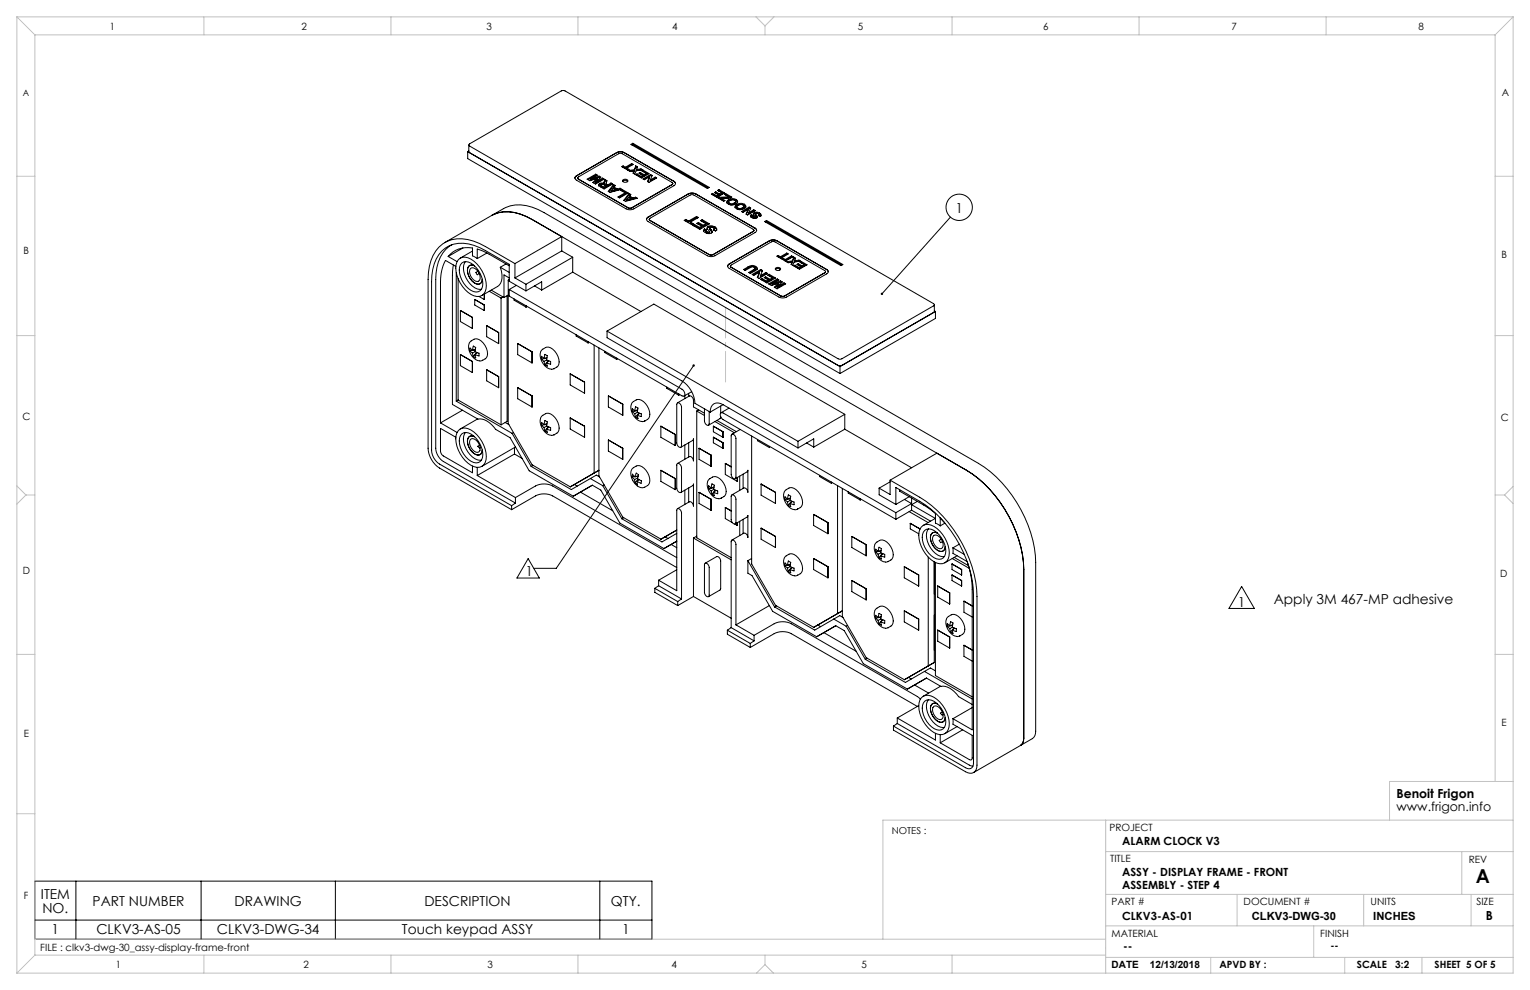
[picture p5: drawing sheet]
<svg xmlns="http://www.w3.org/2000/svg" width="432mm" height="279mm" viewBox="0 0 432 279" stroke-linecap="round" stroke-linejoin="round" font-family="sans-serif">
<g fill="none" stroke="#000" stroke-width=".28">
<path d="M132 42.8l105.1 60.7M132 42.8v2l105.1 60.6M132.3 40.9v1.9l.2 .3 104 60h1.1M132.3 42.6l-.3 .2M132.4 40.7l26-15 1-.1 104.1 60.1a.33 .33 0 0 1 .2 .3 .33 .33 0 0 1-.2 .3l-25.9 15h-1l-104.1-60.1-.2-.3zM162.3 50.2h.1M162.7 49.6a.66 .66 0 0 0-.4 .6 .66 .66 0 0 0 .4 .7l14 8a2.38 2.38 0 0 0 2.2 0l11.3-6.5a.66 .66 0 0 0 .4-.6 .66 .66 0 0 0-.4-.6M162.7 49.6l11.3-6.5a2.38 2.38 0 0 1 2.2 0l14 8.1M162.7 49.6l-.4 .6M163 50.2l.2 .4M163 50.2h.1M163.2 50l11.4-6.6 .5-.1 .5 .1 14.1 8.1a.33 .33 0 0 1 .2 .3 .33 .33 0 0 1-.2 .3l-11.4 6.5-.7 .2-14.4-8.2-.2-.4z"/>
<path d="M168.1 49.2l.5 .2-1.9 1.1M168.1 49.2l-2.4 1.4 .8 .4 2-.7M168.1 49.5l.2 .1M168.1 49.5l-2.1 1.2M168.1 49.2v.3M168.5 50.3v.3l-1 1M169.1 49.7l.5 .3-1.5 1.4M169.1 50l.3 .2M169.1 49.7l-2.4 .8M169.1 50l-2.4 .9v-.4M169.1 49.7v.3M169.2 52.1l-.3 .4"/>
<path d="M169.2 51.8v.3M169.6 52.2l.1 .5M169.7 52.7l.3 .2M169.7 52.4l.3 .2M169.7 52.4l-.1-.3 .5-.1 .9 .5M169.7 52.4v.3M170 52.9l.4 .2M170 52.6l.4 .2M170 52.6v.3M170.1 50.3l.4 .2-2.4 1.4-.8-.4 1.2-1.2M170.1 50.6l.1 .1M170.1 50.3l-2 1.1"/>
<path d="M170.1 50.3v.3M170.1 50.6l-2 1.1v-.3M170.4 52.8v.3M170.5 51.8l-.6-.2-.7 .2M170.5 51.8v.3l-.6-.1-.7 .1M170.6 51.1l-.1 .7M170.6 51.4l-.1 .3M170.6 51.1v.3M170.8 50.7l.5 .3-.3 .9 .3 .3M170.8 51l.4 .3M170.8 50.7l-.2 .4M170.8 51l-.2 .4"/>
<path d="M170.8 50.7v.3M171 52.5v.3l-.6 .3M171 52.5l-.6 .3M171 51.8v.4l.3 .3M171.3 52.2v.3M171.3 52.2l.1 .1M171.3 52.5l.1 .1M171.4 52.3v.3M172.4 51.7l.5 .2-2.4 1.4a2.26 2.26 0 0 1-1.6-1.1l.3-.4M172.4 52l.2 .1M172.4 51.7l-1 .6M172.4 52l-1 .6"/>
<path d="M172.4 51.7v.3M173.2 52.1l.5 .3-.4 .4M173.2 52.1l-1.5 1.9 .4 .3 3.4-.9-.5-.3M173.2 52.4l.3 .2M173.2 52.4l-1.4 1.7M173.2 52.1v.3M173.3 52.8l.9 .5M173.3 52.8v.3l.9 .5M173.7 53.5l-1.2 .3M173.7 53.5l-.7-.4-.5 .7M173.7 53.5v.3l-1.2 .3v-.3M174.2 53.3v.3"/>
<path d="M175 53.4l.1 .1M175 53.1l-.8 .2M175 53.4l-.8 .2M175 53.1v.3M175.6 53.5l1.7 1-2.4 1.4-.5-.3 2-1.2M175.6 53.8l1.4 .8M175.6 53.5l-.4 .2 1.2 .7M175.6 53.8l-.2 .1M175.6 53.5v.3M175.7 51.2a1.04 1.04 0 0 1 1.5 0M175.7 50.8a.78 .78 0 0 1 .9-.3 .78 .78 0 0 1 .6 .7 .78 .78 0 0 1-.9 .3 .78 .78 0 0 1-.6-.7zM175.8 47.1l.7 .4"/>
<path d="M175.8 46.8l.7 .4M175.8 46.8l-.3 .2 1.7 1 .3-.2-.6-.4M175.8 47.1v.1M175.8 46.8v.3M176.4 54.4v.3l-1.7 1M176.5 47.2v.3M176.9 47.4v.4l.4 .2M177.5 54.6l.5 .3-.3 .4M177.5 54.6l-1.5 1.9 .5 .3 3.4-.9-.5-.2M177.5 54.9l.4 .2M177.5 54.9l-1.3 1.7M177.5 54.6v.3"/>
<path d="M177.7 55.3l.9 .6M177.7 55.3v.3l.9 .6M178.1 56l-1.2 .3M178.1 56l-.7-.4-.5 .7M178.1 56v.3l-1.2 .3v-.3M178.1 40.8l.5-.4 21.6 12.5-.6 .3zM178.3 46.2l.4 .2-1.8 1M178.3 46.5l.1 .1M178.3 46.2l-1.8 1M178.3 46.5l-1.8 1M178.3 46.2v.3M178.6 40.8l21.3 12.2"/>
<path d="M178.6 40.8l-.3 .1M178.6 40.4v.4M178.6 55.9v.3M178.9 48.3l-.1 .6M179 47.9l-1.6 .2 .4 .3 1.1-.1M179 48.2l-1.2 .2M179 47.9v.3M179.4 56h.1M179.4 55.7l-.8 .2M179.4 56l-.8 .2M179.4 55.7v.3M179.4 46.8l.5 .3-.3 .7"/>
<path d="M179.4 47.1l.4 .3M179.4 46.8l-.4 1.1M179.4 47.1l-.4 1.1M179.4 46.8v.3M179.6 47.8v.3l1.3-.1M179.8 49.4l1.2 .7M179.8 49.1l1.2 .7M179.8 49.4l-.1 .1M179.8 49.1v.3M180.7 48.7l1.1 .6M180.7 48.7l-.4 .2 1.1 .6M180.7 49h-.1"/>
<path d="M180.7 49l1.1 .6M180.7 48.7v.3M180.9 47.7l.5 .3-1.9 .2-.3 1-.5-.3 .2-.6M180.9 47.7l-1.3 .1M180.9 48h.1M180.9 47.7v.3M181 49.8v.3M181.4 49.5l-.4 .3M181.4 49.5v.3l-.4 .3M181.5 48l1.7 1-2.2 1.2-1.6-.9 .4-.2M181.5 48l-.3 .3 1.2 .7M181.5 48.4l1.4 .7"/>
<path d="M181.5 48.4h.1M181.5 48v.4M181.8 49.3v.3M182.4 49l-.6 .3M182.4 49v.3l-.6 .3M183.3 49.9l-.6 1.3 .5 .3 2.1-1.3-.4-.2M183.3 49.9l-.5 1.4M183.6 49.2l.5 .3-.6 1.3M183.6 49.6l.4 .2M183.6 49.2l-2.1 1.3 .4 .2 1.4-.8M183.6 49.6l-1.9 1M183.6 49.2v.4"/>
<path d="M184.9 50.3l-1.4 .8v-.3M184.9 50.3l.2 .1M184.9 50l-1.4 .8M184.9 50v.3M189.9 51.8l-.2 .3M189.9 51.8h.1M190.2 51.2l.4 .6M190.6 51.8h.1M201.1 54.6l1.2 .7M201.1 54.9l1.2 .7M201.1 54.9h-.1M201.1 54.6v.3"/>
<path d="M202 54.1l1.1 .7M202 54.1l-.3 .3 1.1 .6M202 54.5h-.1M202 54.5l1.1 .6M202 54.1v.4M202.3 55.3v.3M202.8 55l-.5 .3M202.8 55v.3l-.5 .3M202.9 53.5l-.4 .2 1.2 .7M202.9 53.5l1.6 1-2.1 1.2-1.6-.9 .3-.2M202.9 53.8l1.3 .8M202.9 53.8l-.1 .1"/>
<path d="M202.9 53.5v.3M203 55.7l-.3 .2 1.5 .9 .4-.2-1.1-.6v.3l.8 .4M203 56h-.1M203 55.7v.3M203.1 54.8v.3M203.7 54.4l-.6 .4M203.7 54.4v.3l-.6 .4M204.8 54.9l-.1 .1M204.8 54.6l-.4 .2 1.3 .7M204.8 54.6l1.7 1-.4 .3-3.1 .1M204.8 54.9l1.5 .9M204.8 54.6v.3"/>
<path d="M205.6 56.7l-.5 .6M205.6 56.3v.4M205.6 57l.3 .7M205.7 55.5v.4M205.7 55.5l-2.7 .2M205.9 57.4v.3M207.3 57.6l-.6 .2-.8-.1M207.3 57.3l.3-.4a1.06 1.06 0 0 0-1-.5 1.06 1.06 0 0 0-.9 .8l.2 .2M207.3 57.3l-.6 .2-.8-.1M207.3 57.3v.3M207.6 57.2l-.3 .4M207.6 56.8v.4"/>
<path d="M207.7 56.3a2.12 2.12 0 0 0-2.1 0M207.7 56.3l.4 .3a.99 .99 0 0 1-1.1 1.2h-.9a.88 .88 0 0 1-.8-1.2l.3-.3M207.7 56.6a2.12 2.12 0 0 0-2.1 .1M207.7 56.6l.5 .6M207.7 56.3v.3M207.9 58l-.5 .6M207.9 57.7v.3M208 58.3v.4M208 58.7l.2 .3M208.2 58.7v.3M209.6 58.9l-.6 .3-.8-.2M209.6 58.6l.4-.4a1.06 1.06 0 0 0-1.1-.5 1.06 1.06 0 0 0-.9 .8l.2 .2"/>
<path d="M209.6 58.6l-.6 .2-.8-.1M209.6 58.6v.3M210 58.5l-.4 .4M210 58.1v.4M210.1 57.6a2.12 2.12 0 0 0-2.2 .1M210.1 57.6l.3 .4a.99 .99 0 0 1-1 1.1h-1a.89 .89 0 0 1-.8-1.2l.3-.2M210.1 58a2.12 2.12 0 0 0-2.2 0M210.1 58l.4 .5M210.1 57.6v.4M211.1 59.1l-.4 1.4M211.1 59.1l-.6 1.3 .5 .3 2.1-1.3-.4-.2M211.4 58.5l-2.1 1.2 .4 .2 1.4-.8"/>
<path d="M211.4 58.5l.5 .2-.6 1.3M211.4 58.8l-1.9 1.1M211.4 58.8l.4 .2M211.4 58.5v.3M212.7 59.2l-1.4 .8M212.7 59.5l.2 .1M212.7 59.5l-1.4 .8v-.3M212.7 59.2v.3M126.5 72.4a7 7 0 0 1 6.8-2.4v2.2l1.4 .8M126.5 72.4l2.5 1.4M127.5 69.1a10.5 10.5 0 0 0-4.5 9.8v47.6a4.8 4.8 0 0 0 2.1 3.7l20.4 11.8M128 74.8l-.3 2.9v36.4l7.2 4.2a5.5 5.5 0 0 1 5 2.9l4.1 2.3 5.4 9.4 12.4 7.1 5.4-3.1 2.4 1.4 5.3 9.3 12.5 7.2 3.6-2.1"/>
<path d="M128.6 75.2l-2.9-1.7a12.6 12.6 0 0 0-1.4 6.2v39.7M128.8 77v36.2M129.3 78.7v34.2M129.4 73.3a3.1 3.1 0 0 1 4.4 .4 9.2 9.2 0 0 1 3.4 7.8 2.52 2.52 0 0 1-1.7 2.1 2.52 2.52 0 0 1-2.6-.5 9.2 9.2 0 0 1-4.2-8.4zM130.3 74.2a3.1 3.1 0 0 1 4.1 1.3 6.2 6.2 0 0 1 1.5 6 2.31 2.31 0 0 1-3.7-.1 6.4 6.4 0 0 1-2.3-6.7zM130.7 70l-4.2 2.4M131.4 73.8a5.3 5.3 0 0 0 1.2 6.3 3.8 3.8 0 0 0 3.3 1.5M132.2 75.2a3.9 3.9 0 0 0 2.7 5 1.23 1.23 0 0 0 1.2-1.4 1.3 1.3 0 0 1-.7 1.4 1.3 1.3 0 0 1-1.5-.4 4.1 4.1 0 0 1-1.7-4.5 1.27 1.27 0 0 1 1.7-.3 1.32 1.32 0 0 0-1.7 .2zM132.8 75.8a1.93 1.93 0 0 1 2.5 1.6 1.35 1.35 0 0 1-.6 2.1 2.75 2.75 0 0 1-1.9-3.7zM133.3 70.9l-3.4 1.9M134.7 73v-2.7l2.9 1.2 6.1 3.5M134.9 76.6l-.6 .3 .2 .3 .2 .3 .6-.3"/>
<path d="M137.4 71.4l-2.7 1.6M138.8 60.8a10.2 10.2 0 0 1 9.7 .3l124.3 71.6M138.8 60.8a12.9 12.9 0 0 1 8.2-3 15.3 15.3 0 0 1 6.5 2.2l122.6 70.8a35.7 35.7 0 0 1 16.2 28v47.6a2.29 2.29 0 0 1-1 2.1l-16.5 9.5M138.8 60.8l-13.2 7.6M141.2 75.4a4.6 4.6 0 0 1-.8 5.4l-4.4 2.6M141.2 75.4l2.5 1.5M142.8 74.5l-1.6 .9M143.4 79.1v40.4l6.8 11.7 10.7 6.2M143.4 79.1l.3 .1M143.7 78.9l-.3 .2M143.7 78.4l-1.5-.8v6.4M145.3 74.4l-8.3-4.8a12.2 12.2 0 0 0-10.8-1.5 10 10 0 0 0-5.3 8.9l-.1 49.5a7.1 7.1 0 0 0 3.2 5.6l20.4 11.7"/>
<path d="M145.3 78.4l3.1 1.8M145.3 74.4v4M158.5 70.8v-4l-13.2 7.6M158.5 70.8l-13.2 7.6M158.5 70.8l3.1 1.8M161.6 76.8l19.3 11.1M161.6 76.8l-8.7 5.1M161.6 72.6l-13.2 7.6M161.6 72.6v4.2M182.5 61.9h.1M182.9 61.3a.66 .66 0 0 0-.4 .6 .66 .66 0 0 0 .4 .6l16.7 9.7a2.38 2.38 0 0 0 2.2 0l11.3-6.6a.66 .66 0 0 0 .4-.6 .66 .66 0 0 0-.4-.6M182.9 61.3l11.3-6.6a2.38 2.38 0 0 1 2.2 0l16.7 9.7"/>
<path d="M182.9 61.3l-.4 .6M183.2 61.9l.3 .3M183.2 61.9h.1M183.5 62.2l17 9.8 .7-.1 11.3-6.6M183.5 62.2a.33 .33 0 0 1-.3-.3 .33 .33 0 0 1 .3-.3l11.3-6.5 .7-.2 17 9.8a.33 .33 0 0 1 .3 .3 .33 .33 0 0 1-.3 .3M193.5 61.9l.8 .5M193.5 61.9l-.4 .3 2.1 1.2 .5-.3-.8-.4M193.5 62.2l.8 .5M193.5 62.2l-.1 .1M193.5 61.9v.3M194.3 62.4v.3M194.9 62.7v.3l.5 .3"/>
<path d="M196 63.3l1.4 .9M196 63.6l-.2 .1M196 63.6l1.4 .9M196 63.3v.3M196.6 61.1l-2.3 1.3M196.6 61.1l.5 .3-2.2 1.3M196.6 61.4l.2 .1M196.6 61.4l-2.3 1.3M196.6 61.1v.3M197.1 62.8l1.4 .8M197.1 62.8l-.4 .2 1.3 .8M197.1 63.1l-.2 .1"/>
<path d="M197.1 63.1l1.4 .8M197.1 62.8v.3M197.4 64.2v.3M198 63.8l-.6 .4M198 63.8v.3l-.6 .4M198.2 62l2 1.2-2.7 1.5-2-1.1 .5-.3M198.2 62l-.5 .3 1.5 .8M198.2 62.3l-.2 .1M198.2 62.3l1.7 1M198.2 62v.3M198.5 63.6v.3M198.8 64.6l.6 .3-.1 .3 .2 .2"/>
<path d="M198.8 64.6l-.2 .2a1.35 1.35 0 0 0 1 1.1 1.35 1.35 0 0 0 1.4-.6l-.3-.5M198.8 64.9l-.3 .5M198.8 64.6v.3M198.8 64.9l.4 .2M199.2 65.1v.4M199.2 63.1v.4l-.7 .4M199.2 63.1l-.7 .5M199.3 65.4l.2 .3M199.5 65.4l.4 .1M199.5 65.7l.4 .2M199.5 65.4v.3M199.9 63.9a1.89 1.89 0 0 1 1.9 .1"/>
<path d="M199.9 63.9l-.4 .5 .8 1-.1 .1M199.9 64.2l-.4 .5M199.9 64.2a1.89 1.89 0 0 1 1.9 .1M199.9 63.9v.3M199.9 65.5v.4M200.2 65.5h-.3M200.2 65.8l-.3 .1M200.2 65.5v.3M200.3 65.4l-.1 .4M200.3 64.3l.1 .5M200.4 64.5l.3 .3M200.4 64.8l.3 .3"/>
<path d="M200.4 64.5v.3M200.7 65.1l.3 .5M200.7 64.8v.3M201.6 64.6v.4M201.8 64l.5 .7-.4 .5-.5-.3 .1-.1a.74 .74 0 0 0-.5-.6 .74 .74 0 0 0-.7 .2l.1 .1M201.8 64.3l.5 .7M201.8 64v.3M205.4 75.1h.1M205.8 74.5l11.3-6.5a2.38 2.38 0 0 1 2.2 0l14 8.1M205.8 74.5a.66 .66 0 0 0-.4 .6 .66 .66 0 0 0 .4 .6l14 8.1a2.38 2.38 0 0 0 2.2 0l11.3-6.5a.66 .66 0 0 0 .4-.6 .66 .66 0 0 0-.4-.6M205.8 74.5l-.4 .6M206.1 75.1l.3 .3"/>
<path d="M206.1 75.1h.1M206.4 75.4l14.4 8.2 .6-.1 11.4-6.5M206.4 75.4a.33 .33 0 0 1-.3-.3 .33 .33 0 0 1 .3-.3l11.3-6.5 .7-.1 14.4 8.2a.33 .33 0 0 1 .2 .3 .33 .33 0 0 1-.2 .3M211.1 75.3l-1.2 .8 .4 .2 1.4-.7a.75 .75 0 0 1 .8-.3 .75 .75 0 0 1 .5 .6M211.1 75.3v.3M211.1 75.6l-1 .6M212 60.6l.5 .2-.1 .3 .2 .1M212 60.6l-.2 .2a1.08 1.08 0 0 0 .9 .8 1.08 1.08 0 0 0 1.1-.4M212 60.9l-.2 .4M212 60.9l.4 .2M212 60.6v.3M212.4 61l.2 .5v-.3"/>
<path d="M212.6 61.2l.3 .1M212.6 76.5l-1 .6M212.6 76.1v.4M212.8 65l-.3 .3M212.9 60l.9-.1 .6 .2M212.9 60l-.3 .5 .5 .8M212.9 60.3l-.3 .4M212.9 60.3l.9-.1 .6 .2M212.9 60v.3M212.9 61.3v.3M213 75.9l-.4 .2M213 76.2l-.4 .3"/>
<path d="M213 75.9v.3M213.1 64.4l.4 .6M213.1 76l-.1 .2M213.1 75.7v.4M213.1 61.3h-.2M213.2 61.2l-.1 .4v-.3M213.2 60.4l.1 .4M213.3 75.2l.5 .4-.2 .4-1.8 1.2-.5-.3 1.3-.8M213.3 75.2a1.8 1.8 0 0 0-2.2 .1M213.3 75.5a1.8 1.8 0 0 0-2.2 .1M213.3 75.5l.4 .4M213.3 75.2v.3"/>
<path d="M213.3 60.5l.2 .3M213.3 60.8l.2 .3M213.3 60.5v.3M213.5 60.8l.3 .4M213.5 61.1l.2 .3M213.5 60.8v.3M213.8 61.2v.1M214.2 60.6v.3M214.3 76.8l-.6 1.5 .5 .3 2.4-1.4-.4-.3M214.3 76.8l-.5 1.6M214.4 60.1l.3 .3v.5l-.2 .2-.4-.3a.51 .51 0 0 0-.2-.6 .51 .51 0 0 0-.7 .1l.1 .2M214.4 60.4l.4 .5"/>
<path d="M214.4 60.1v.3M214.7 76.1l.5 .2-.6 1.5M214.7 76.1l-2.4 1.4 .5 .2 1.5-.9M214.7 76.4l.4 .2M214.7 76.4l-2.1 1.2M214.7 76.1v.3M215.1 78.6l1.3 .8M215.1 78.9l-.2 .1M215.1 78.9l1.3 .8M215.1 78.6v.3M215.8 62.5l.5-.3 21.6 12.5-.6 .3zM216.1 78.1l1.2 .7"/>
<path d="M216.1 78.1l-.4 .2 1.2 .8M216.1 78.4l-.2 .1M216.1 78.4l1.2 .7M216.1 78.1v.3M216.2 76.9l-1.6 .9M216.2 77.2l.2 .1M216.2 77.2l-1.6 .9v-.3M216.2 76.9v.3M216.3 62.5l-.2 .2M216.3 62.5l21.3 12.3M216.3 62.2v.3M216.4 79.4v.3"/>
<path d="M216.9 79.1l-.5 .3M216.9 79.1v.3l-.5 .3M217 77.4l1.9 1.1-2.4 1.4-1.9-1.1 .5-.2M217 77.4l-.4 .2 1.4 .8M217 77.7l1.6 .9M217 77.7l-.1 .1M217 77.4v.3M217.3 78.8v.3M218 78.4l-.7 .4M218 78.4v.3l-.7 .4M218.8 76.1a1.04 1.04 0 0 1 1.5 0M218.9 75.7a.78 .78 0 0 1 .8-.3 .78 .78 0 0 1 .6 .7 .78 .78 0 0 1-.9 .3 .78 .78 0 0 1-.5-.7z"/>
<path d="M219.3 78.7l.5 .3-1.9 1.1M219.3 78.7l-2.4 1.4 .8 .5 2.1-.7M219.3 79l-2.1 1.3M219.3 79l.2 .2M219.3 78.7v.3M219.6 72.1l.7 .4M219.6 72.1l-.3 .2 1.6 1 .4-.2-.6-.4M219.6 72.4l.7 .4M219.6 72.4l-.1 .1M219.6 72.1v.3M219.8 79.9v.3l-1.1 1M220.3 72.5v.3"/>
<path d="M220.3 79.3l.5 .3-1.5 1.3M220.3 79.3l-2.4 .8M220.3 79.6l.3 .2M220.3 79.6l-2.4 .8v-.3M220.3 79.3v.3M220.7 72.7v.3l.3 .2M221.2 73.5l2.2-1.3 .4 .3-2.1 1.2zM221.3 79.8l-2 1.1M221.3 79.8l.4 .3-2.4 1.4-.8-.4 1.3-1.2M221.3 79.8v.4M222 71.4l-1.7 1.1M222 71.4l.5 .3-1.8 1"/>
<path d="M222 71.7l.2 .1M222 71.7l-1.7 1.1M222 71.4v.3M223.4 72.5l.1 .1M223.4 72.5l-1.9 1.1M223.4 72.2v.3M223.6 73.7l-1.6 .2 .4 .2M223.6 74l-1.2 .1M223.6 73.7v.3M224 72.6l.5 .3-.3 .7M224 72.6l-.4 1.1M224 72.9l.4 .2"/>
<path d="M224 72.9l-.4 1.1M224 72.6v.3M224.2 73.6v.3M224.4 74.8l1.2 .7M224.4 75.2h-.1M224.4 75.2l1.2 .6M224.4 74.8v.4M225.3 74.4l1.1 .7M225.3 74.4l-.4 .2 1.1 .7M225.3 74.7l-.1 .1M225.3 74.7l1.1 .7M225.3 74.4v.3"/>
<path d="M225.5 73.4l.5 .3-1.9 .2-.4 1-.4-.3 .2-.6-.1 .7M225.5 73.4l-1.3 .2M225.5 73.4v.4M225.6 75.5v.3M226 75.3l-.4 .2M226 75.3v.3l-.4 .2M226.1 73.8l1.7 .9-2.2 1.3-1.6-.9 .4-.3M226.1 73.8l-.3 .2 1.2 .7M226.1 74.1l-.1 .1M226.1 74.1l1.4 .8M226.1 73.8v.3M226.4 75.1v.3"/>
<path d="M227 74.7l-.6 .4M227 74.7v.3l-.6 .4M233 76.7l-.2 .3M233 76.7h.1M233.3 76.1l.4 .6M233.7 76.7h.1M268.2 61.3l-19.3 21.6M129.9 87.6l3.4 2M129.9 87.6v3.2l3.4 1.9M130 87.6h-.1M132.4 97a4 4 0 0 0 3 4.8M132.4 96.9a2.25 2.25 0 0 1 4-.1 3.8 3.8 0 0 1 .9 4.2l-1.2 .8-.7 .1"/>
<path d="M132.6 99l.8 .7M133.3 89.6v3.1M133.4 98.8l.2-1.1 .2 .1a.51 .51 0 0 1 .3 .9v.5M133.4 98.8l-.8-.6v.8M133.4 99.7l.2 .9M134 84.5l2.7 1.6M134 84.5v1.6l2.7 1.5M134 84.5h.1M134.1 99.2l.5 .3a.55 .55 0 0 1 .6 .3 .55 .55 0 0 1-.2 .6l-.9-.3M134.1 99.2l-.7 .5M134.1 98.8l-1.5 .2M134.2 98.6l-.8 .2"/>
<path d="M134.5 99.4l-.9 1.2M134.7 99.5l-.6 .6M135.2 83.7l1.5 .8M136.7 83v1.5M136.7 86.1v1.5M136.7 84.5h.1M136.7 86.1h.1M136.7 87.6h.1M137.3 91.9l3.4 1.9M137.3 91.9v3.1l3.4 2M137.4 91.9h-.1M138.1 82.2l3.3 1.9"/>
<path d="M138.6 81.9l3.6 2.1M140.7 93.8v3.2M141.4 84.1v35.8M142 83.8l-.6 .3M143.1 83.5v35.4l-1.7 1M143.4 83.3l-1.2 .7M143.7 81.7l48.8 28.2 .6 .6a.83 .83 0 0 1-.3 1.3l-49.1-28.2zM145.1 84.4v.3l3.4 2M145.7 80.5l-2 1.2M146.1 97l4.1 2.3M146.1 97v3.1l4 2.3M146.1 97h.1"/>
<path d="M148.4 82.1l-4.7-2.7v-4.8l-6.7-3.9a11.4 11.4 0 0 0-10.2-1.4 9.4 9.4 0 0 0-4.9 8.4l-.1 49.4a5 5 0 0 0 2.2 3.9l20.4 11.7M148.4 80.2v1.9M148.5 86.3v.4M150.2 99.3l-.1 3.1M150.2 99.3h-.1M150.9 80.7l2 1.2M152.6 99.4a4 4 0 0 0 3 4.8M152.6 99.2a2.25 2.25 0 0 1 4-.1 3.8 3.8 0 0 1 .9 4.2l-1.2 .8-.7 .1M152.9 81.9v-2.4l-4.5 2.6M162.6 94.5v.3l3.4 2M166 96.4v.4M167.7 97.4v36.1l1.3-.8-8.1 4.7"/>
<path d="M169 98.2v36.1l6.8 11.7 10.7 6.2M170.7 99.1v.4l3.4 1.9M171.3 93.4v1.9l21.2 12.2a8 8 0 0 1 3.6 6.3l4.3 2.5M171.3 93.4l53.9 31.2M171.3 93.4l13.2-7.6 53.9 31.1M221.3 80.2l.2 .1M221.3 80.2l-2 1.1v-.4M263.7 86v1.9l-.2 .3M263.7 87.7l.3 .2M264 87.9v2l-26.9 15.5M264 87.9l-26.9 15.6M124.3 119.4l4.7 2.7"/>
<path d="M128.8 113.2l15.7 9.1M129.3 112.9l12.1 7M129.3 112.9l-.5 .3M129.9 100.1l3.4 1.9M129.9 100.1v3.1l3.4 1.9M130.5 115.8l-6.2 3.6M133.3 102v3.1M133.3 102h.1M134.1 100.1l.2 .9-.7-.4M134.8 118.2l-4.9 2.9M137.3 104.4v3.1l3.4 1.9M137.3 104.4l3.4 1.9"/>
<path d="M137.4 104.3l3.3 2M137.4 104.3l-.1 .1M140.7 106.3v3.1M140.7 106.3h.1M142.6 119.2l1 .6M146.1 109.4v3.1l4 2.4M146.1 109.4l4.1 2.3M146.1 109.4h.1M150.2 111.7l-.1 3.2M150.2 102.4h-.1M150.2 111.7h-.1M150.2 114.8l-.1 .1"/>
<path d="M152.6 118a4 4 0 0 0 3 4.8M152.6 117.9a2.25 2.25 0 0 1 4-.1 3.8 3.8 0 0 1 .9 4.2l-1.1 .7M152.9 120l.7 .7M152.9 101.3l.7 .7M153.6 119.8l.2-1.1 .2 .1a.51 .51 0 0 1 .3 .9v.5M153.6 119.8l-.7-.6v.8M153.6 101.2l.2-1.2 .2 .1a.51 .51 0 0 1 .3 .9v.6M153.6 101.2l-.7-.7v.8M153.6 102l.2 .9M154.3 102.4l.2 .9-.7-.4M154.3 101.6l.5 .2a.55 .55 0 0 1 .6 .3 .55 .55 0 0 1-.1 .7l-1-.4M154.3 101.6l-.7 .4"/>
<path d="M154.3 119.8l-1.4 .2M154.3 101.1l-1.4 .2M154.4 119.6l-.8 .2M154.4 100.9l-.8 .3M154.7 101.8l-.9 1.1M154.9 101.9l-.6 .5M160.9 105.5l4.1 2.3M160.9 105.5v3.1l4.1 2.4M160.9 118v3.1l4.1 2.3M160.9 118l4.1 2.3M160.9 118h.1M165 111h.1"/>
<path d="M165 107.8v3.2M171.7 111.7l4 2.4M171.7 111.7v3.2l4 2.3M171.7 111.7l4.1 2.4M174.1 101.1v.3M174.1 101.4h.1M175.8 114.1l-.1 3.1M175.8 117.2h-.1M175.8 114.1h-.1M178.2 114.1a4 4 0 0 0 3 4.8M178.2 114a2.25 2.25 0 0 1 4-.1 3.8 3.8 0 0 1 .9 4.2l-1.1 .7M178.4 116.1l.8 .7"/>
<path d="M179.2 115.9l.2-1.1 .2 .1a.51 .51 0 0 1 .3 .9v.6M179.2 115.9l-.8-.6v.8M179.2 116.8l.2 .9M179.9 117.2l.2 .9-.7-.4M179.9 116.4l.5 .2a.55 .55 0 0 1 .6 .3 .55 .55 0 0 1-.2 .6l-.9-.3M179.9 116.4l-.7 .4M179.9 115.9l-1.5 .2M180 115.7l-.8 .2M180.3 116.5l-.9 1.2M180.5 116.6l-.6 .6M182 118.8l-.8 .2M188.2 109.2v.4l3.4 2"/>
<path d="M191.2 113.7l3.4-1.9h.4l.7 .8v2.2l3.1 1.8M191.2 113.7l.7 .3 .4 .9v10.9l-.4 .5-.7-.6-.2-.7v-10.9zM191.6 111.2v.4M191.6 111.5v.1M193.3 111.6v.9M194.4 111v.9M195.2 110.5l-2.1 1.3M195.8 103.2l-38.8 57.2h-6.4M196.6 116l2.2 1.3M196.6 116v35.8l9.8 5.6M197.2 115.7l-.6 .3M198.8 115.4l.1 3.7 .3 .7 .5 .3 .5-.5v-3.4"/>
<path d="M201.8 119l5.5 3.1M202.3 118.6l5.5 3.2M203.4 117.6l-.2 .5-3.2 1.9M203.4 114.6v2M204.1 114.2a2.22 2.22 0 0 0-2.6-.2 2.22 2.22 0 0 0-1.1 2.3M204.1 114.2l21.1 12.2M204.1 114.2l-3.7 2.1M205.7 115.2l-2.2 1.3M237.1 103.5v1.9M238.4 116.9l-13.2 7.7M238.4 116.9v4.2M128.6 123.4l-4.3-2.5v6.4l.3 .8 .5 .6 8.2 4.7v-1.9"/>
<path d="M129.4 121.5a3.1 3.1 0 0 1 4.4 .5 9.2 9.2 0 0 1 3.4 7.8 2.52 2.52 0 0 1-1.7 2 2.52 2.52 0 0 1-2.6-.5 9.2 9.2 0 0 1-4.2-8.4zM130.3 122.5a3.1 3.1 0 0 1 4.1 1.2 6.2 6.2 0 0 1 1.5 6 2.31 2.31 0 0 1-3.7 0 6.4 6.4 0 0 1-2.3-6.7zM131.4 122.1a5.3 5.3 0 0 0 1.2 6.2 3.8 3.8 0 0 0 3.3 1.6M132.3 123.4a3.8 3.8 0 0 0 2.5 5 1.22 1.22 0 0 0 1.3-1.4 1.33 1.33 0 0 1-.8 1.4 1.33 1.33 0 0 1-1.6-.4 4 4 0 0 1-1.5-4.6 1.32 1.32 0 0 1 1.7-.1 1.35 1.35 0 0 0-1.6 .1zM132.7 124.1a1.07 1.07 0 0 1 1.7 .1 2.6 2.6 0 0 1 .8 3.3 1.98 1.98 0 0 1-2.5-1.7l-.2-.6zM134.7 131.9v2.3M134.7 134.2l10.8 6.2M135.3 125.7l-.5 .3 .5 .4 .2-.1M144.5 122.3l5.4 9.3M144.9 122.1l-.4 .2M145.2 128.1l2.1 1.3M145.2 126.3v1.8"/>
<path d="M145.2 128.1l-10.5 6.1M145.5 126.2l-9.5 5.4M149.9 131.6l11.3 6.6 5.4-3.1M150.4 131.3l-.5 .3M153.6 120.7l.2 .9M154.3 121.1l.2 .9-.7-.4M154.3 120.2l.5 .3a.55 .55 0 0 1 .6 .3 .55 .55 0 0 1-.1 .6l-1-.3M154.3 120.2l-.7 .5M154.7 120.4l-.9 1.2M154.9 120.5l-.6 .6M156.4 122.7l-.8 .2M162.1 136.7l.8 .5"/>
<path d="M162.6 136.4l-1.7 1M163.8 138.9l9.1 5.2M165 120.3h.1M165 120.3v3.1M165 123.4h.1M166.6 135.1l3.5 2M169.2 134.6l-.9-.5-1.7 1M170.1 137.1l5.4 9.3M170.5 136.9l-.4 .2M171.7 124.2l4.1 2.3M171.7 124.2v3.1l4 2.3M171.7 124.2h.1"/>
<path d="M175.8 126.5l-.1 3.1M175.8 126.5h-.1M175.8 129.6h-.1M178.4 134.5l.1-.7 .7 .8M178.4 134.5l.7 .8M178.8 132a2.25 2.25 0 0 1 3.5 .8 3.5 3.5 0 0 1 .7 4.1 2.29 2.29 0 0 1-3.7-.3 4 4 0 0 1-1-4.2l.5-.4M179.1 134.5h-.7M179.1 135.3l.1 .9M179.2 134.6l.1-.3a.49 .49 0 0 1 .5-.7 .49 .49 0 0 1 .3 .8 .61 .61 0 0 0-.2 .8 .61 .61 0 0 0 .7 .3 .47 .47 0 0 1 .4 .4 .47 .47 0 0 1-.2 .4l-1-.4M179.8 135.9l.1 .8-.7-.5M180 134.9l-.9 .4M180.1 134.4l-.5 .1"/>
<path d="M180.1 135.2l-.9 1M180.1 134.3l-.9 .3M180.4 135.4l-.6 .5M186.5 120.3l4.1 2.3M186.5 132.7l4.1 2.4M186.5 120.3v3.1l4.1 2.3M186.5 132.7v3.2l4.1 2.3M186.5 132.7h.1M190.6 122.6v3.1M190.6 135.1v3.1M190.6 122.6h.1M190.6 125.7h.1"/>
<path d="M190.6 135.1h.1M190.6 138.2h.1M191.2 130.8l.7 .3 .4 .9v6.6l-.4 .4-.7-.6-.2-.6v-6.6zM192.1 126.2l3.4-1.9 .2-.4v6.2l-.2-.7-.7-.6-3.6 2M192.1 139l3.4-2 .2-.4v6.2l-.2-.6-.7-.6-3.6 2M193.3 125.6v4M193.3 138.3v4.1M194.4 125v4M194.4 137.7v4M197.3 126.5l3.4 2M197.3 139l3.4 1.9M197.3 126.5v3.1l3.4 2"/>
<path d="M197.3 139v3.1l3.4 1.9M197.3 139h.1M199.7 135.9a4 4 0 0 0 3 4.8M200 137.9l.7 .6M200.3 135.1a2.16 2.16 0 0 1 3.4 .6 3.8 3.8 0 0 1 .9 4.2l-1.2 .7-.6 .2M200.4 135.1l-.6 .7M200.7 128.5v3.1M200.7 128.5h.1M200.7 131.6h.1M200.7 137.7l.2-1.1 .3 .1a.51 .51 0 0 1 .3 .8l-.1 .6M200.7 137.7l-.7-.6v.8M200.7 138.5l.2 1"/>
<path d="M201.3 123.4l2.7 1.6M201.3 120.3v1.6l2.7 1.5M201.3 123.4v1.6l2.7 1.5M201.3 120.3l2.8 1.5M201.3 123.4l2.8 1.6M201.3 120.3l2.7 1.6M201.4 139l.2 .9-.7-.4M201.4 138.1l.6 .3a.55 .55 0 0 1 .5 .3 .55 .55 0 0 1-.1 .6l-1-.3M201.4 138.1l-.7 .4M201.5 137.7l-1.5 .2M201.5 137.4l-.8 .3M201.8 138.3l-.9 1.2"/>
<path d="M202.1 138.4l-.7 .6M204.1 121.8l-.1 1.6M204.1 125l-.1 1.5M204.1 121.8l-.1 .1M204.1 123.4h-.1M204.1 126.5h-.1M204.1 125h-.1M204.7 130.8v3.1l3.4 2M204.7 130.8l1.7 1M204.7 130.8h.1M206.6 122.6l.7 .2 .4 1v10.9l-.4 .4-.7-.5-.2-.7v-10.9zM206.6 139.7l.7 .2 .4 1v6.5l-.4 .5-.7-.6-.2-.7v-6.5z"/>
<path d="M207.5 135.1l3.4-1.9 .2-.5v6.2l-.4-.9-.6-.3-3.5 2M208.1 134.8v1.1M208.1 135.8v.1M208.8 134.4v4M208.9 121.2l-2.3 1.4M209.7 133.8v4M212.1 123.1v36.1l6.8 11.6 10.7 6.3M213.8 124v.4l3.4 1.9M214.8 136.6v3.1l4 2.4M214.8 136.6l4.1 2.3M214.8 136.6h.1M217.2 126v.3"/>
<path d="M217.2 126.3h.1M218.9 138.9l-.1 3.2M218.9 138.9l-.1 .1M221.3 139a4 4 0 0 0 3 4.8M221.3 138.9a2.25 2.25 0 0 1 4-.1 3.8 3.8 0 0 1 .9 4.2l-1.2 .8-.7 .1M225.2 124.6v1.8M227.6 125l2.1 1.2M229.7 126.2v-2.3l-4.5 2.5M231.3 134.1v.4l3.4 1.9M234.7 136.1v.3M234.7 136.4h.1M236.4 137.1v36.1"/>
<path d="M237.7 137.8v36.1l6.8 11.7 10.7 6.2 8.5-4.8M238.4 121.1l-8.7 5.1M238.4 121.1l18.9 10.9M239.4 138.8v.4l3.4 1.9M248.1 137.8v1.8l4.7 2.8M251.2 135.5l8.4 4.8a35.7 35.7 0 0 1 16.1 28v47.6a1.97 1.97 0 0 1-.9 2.1 1.97 1.97 0 0 1-2.3-.2l-20.3-11.7v-1.2M251.2 135.5v4.1l-3.1-1.8M251.2 136l-3.1 1.8M253.9 138.2v.4l7.2 4.2 2.9 2.1v2.7l1.4 .8M272.8 132.7a35.7 35.7 0 0 1 16.1 28v47.6a2.29 2.29 0 0 1-.9 2.1M272.8 132.7l-8.4-4.8-13.2 7.6M144.4 143.8l6.7-3.8a5.4 5.4 0 0 1 4.9 0l35 20.2"/>
<path d="M144.4 142.7v1.1M145.5 140.4l5.6-3.2a5.4 5.4 0 0 1 4.9 0l35 20.2M145.5 140.4v1.6M145.5 142l-1.1 .7M149.1 157.7l3.1 5.4h-6.3zM175.5 146.4l11.3 6.5 4.2-2.4M176 146.1l-.5 .3M187.7 151.5l.8 .5M188.2 151.2l-1.7 1M189.4 153.7l1.6 .9M191 149.6l-4.5 2.6M195.7 151.9v16.4"/>
<path d="M195.7 151.9l10.7 6.1M196.6 151.3l-.9 .6M199 159l.7 .2 .5 1v7.8l-.5 .4-.7-.6-.2-.6v-7.8zM199 159l3.2-1.9h.5l.6 .9v8.4l-3.3 2M200.7 140.9v3.1M200.7 144h.1M200.7 140.9h.1M204.7 143.2l1.7 1M204.7 143.2v3.2l2 1.1M204.7 143.2h.1M207.4 147.9l.7 .4M207.5 147.9l3.4-2 .2-.4v6.2l-.2-.7-.8-.6-3.5 2"/>
<path d="M208.1 147.5v.8M208.1 148.3h.1M208.8 147.1v4M209.7 146.6v4M211.1 158.2v3.6l1.1 .6 5.9 10.1 12.4 7.2 5.4-3.1 2.4 1.4 5.3 9.3 12.5 7.2 5.4-3.1 4 2.3a5.5 5.5 0 0 1 5.1 2.9l3.8 2.2M211.1 158.2l7.5 13.1M212.1 157.6l-1 .6M214.8 149.1l4.1 2.3M214.8 149.1v3.1l4 2.3M214.8 149.1h.1M218.9 142.1h-.1M218.9 151.4l-.1 3.1"/>
<path d="M218.9 151.4h-.1M218.9 154.5h-.1M221.3 157.7a4 4 0 0 0 3 4.8M221.6 159.6l.7 .7M221.6 141l.7 .7M221.9 156.9a2.16 2.16 0 0 1 3.4 .6 3.8 3.8 0 0 1 .9 4.1l-1.1 .7M221.9 156.9l-.6 .7M222.3 159.5l.2-1.2 .2 .2a.51 .51 0 0 1 .3 .8v.6M222.3 159.5l-.7-.6v.7M222.3 140.8l.2-1.1 .2 .1a.51 .51 0 0 1 .3 .9v.5M222.3 140.8l-.7-.6v.8M222.3 141.7l.2 .9"/>
<path d="M223 159.9l.5 .2a.55 .55 0 0 1 .6 .4 .55 .55 0 0 1-.1 .6l-1-.4M223 142.1l.2 .9-.7-.4M223 141.2l.5 .3a.55 .55 0 0 1 .6 .3 .55 .55 0 0 1-.1 .6l-1-.3M223 159.9l-.7 .4M223 141.2l-.7 .5M223 159.5l-1.4 .1M223 140.8l-1.4 .2M223.1 159.2l-.8 .3M223.1 140.6l-.8 .2M223.4 141.4l-.9 1.2M223.6 141.5l-.6 .6M229.6 157.6l4.1 2.3"/>
<path d="M229.6 145.2l4.1 2.3M229.6 145.2v3.1l4.1 2.3M229.6 157.6v3.1l4.1 2.4M229.6 145.2h.1M229.6 157.6h.1M233.7 147.5v3.1M233.7 159.9v3.2M233.7 147.5h.1M233.7 150.6h.1M233.7 159.9v.1M240.4 151.4l4.1 2.3M240.4 151.4v3.1l4 2.4"/>
<path d="M240.4 151.4h.1M242.8 140.7v.4M242.8 141.1h.1M244.5 153.7l-.1 3.2M246.9 153.8a4.1 4.1 0 0 0 3.2 4.9l.6-.3M246.9 153.7a2.25 2.25 0 0 1 4-.1 3.8 3.8 0 0 1 .9 4.1l-1.1 .8M247.1 155.8l.8 .6M247.9 155.6l.2-1.2 .2 .2a.51 .51 0 0 1 .3 .8v.6M247.9 155.6l-.8-.6v.8M247.9 156.4l.2 1M248.6 156.8l.2 1-.7-.4M248.6 156l.5 .2a.55 .55 0 0 1 .6 .4 .55 .55 0 0 1-.2 .6l-.9-.4"/>
<path d="M248.6 156l-.7 .4M248.6 155.6l-1.5 .2M248.7 155.3l-.8 .3M249 156.2l-.9 1.2M249.2 156.3l-.6 .5M250.7 158.4v.1M252.8 142.4v-4.8a40.9 40.9 0 0 1 12.9 9 33.9 33.9 0 0 1 9 21.2v47.6a1.37 1.37 0 0 1-.6 1.4 1.37 1.37 0 0 1-1.6-.1l-20.3-11.8M252.8 144.7l-48.7-28.2h-.6a1.36 1.36 0 0 0 .6 1.9l48.7 28.2M252.8 144.7v1.9M255.2 160l4.1 2.3M255.2 160v3.1l4.1 2.3M255.2 159.9v.1"/>
<path d="M255.3 141l2 1.1M256.6 144.4l5.3 3.1M256.6 140.2l-3.8 2.2M256.9 147.7l2.8 1.6zM256.9 147.7v1.6l2.4 1.4M257.3 144l5.3 3.1M257.3 140.6v1.5M257.3 142.4v1.6M257.3 142.4l6.7 3.9M257.3 144l-4.5 2.6M257.3 142.1l-4.5 2.6M258.9 141.5l-1.6 .9"/>
<path d="M260 148.7a3.1 3.1 0 0 1 4.4 .5 9.2 9.2 0 0 1 3.4 7.8 2.52 2.52 0 0 1-1.6 2.1 2.52 2.52 0 0 1-2.6-.6 9.2 9.2 0 0 1-4.2-8.4zM261 149.7a3.1 3.1 0 0 1 4 1.2 6.2 6.2 0 0 1 1.6 6.1 2.31 2.31 0 0 1-3.7-.1 6.4 6.4 0 0 1-2.3-6.7zM262 157.2v30.7l1.7-.9M262 149.3a5.3 5.3 0 0 0 1.3 6.2 3.8 3.8 0 0 0 3.2 1.6M263.1 150.5a3.4 3.4 0 0 0 1 4.5 1.52 1.52 0 0 0 2.5 0l.2-.7a1.33 1.33 0 0 1-.9 1.3 1.33 1.33 0 0 1-1.5-.4 4 4 0 0 1-1.5-4.6 1.32 1.32 0 0 1 1.7-.1l-1.1-.3zM263.5 151.2a2.06 2.06 0 0 1 2.5 1.7 1.26 1.26 0 0 1-.7 2 2.71 2.71 0 0 1-1.8-3.7zM263.7 158.6v28.4M264 158.7v32l10.4 6M264 146.3l-3.4 2M265.7 152.2l-.6 .3 .4 .7 .5-.3M266.5 147.4l-1.1-1.2v2.2M266.7 147.6l-1.3 .8"/>
<path d="M268.7 159.2l2.7 1.5M268.7 159.2v1.5l2.7 1.6M268.7 159.2h.1M268.7 157.6l4.8 2.8M268.9 154.6v1.6l4.1 2.3M268.9 154.6l3.2 1.9M269.3 157.3l4 2.3M270.1 156.8l-3.4 2M270.7 153.6l-1.8 1M273.1 158.9a24.4 24.4 0 0 1 1.3 7.4v39.7l-5.5-3.2M184.8 166l6.5 3.8M184.8 166v1.2l6.5 3.7"/>
<path d="M185.9 163.8l5.1 2.9v-22.7l.4-.5 .7 .6 .2 .7v24.2M185.9 165.3l6.4 3.7M185.9 163.8v1.5M185.9 165.3l-1.1 .7M191 160.8l-5.1 3M191.3 169.8v1.1M192.3 169l-1 .8M195.7 168.3l-4.4 2.6M195.7 168.3l10.7 6.2M205.3 177.9l6.4 3.7M205.3 177.9v1.1l6.4 3.7M206.4 177.1l6.4 3.8"/>
<path d="M206.4 177.1l-1.1 .8M207.7 176.4v-22.8l-.4-.9-.5-.3-.4 .5v24.2M207.7 176.4l5.1 2.9M212.8 179.3l5.7-3.3a5.4 5.4 0 0 1 4.8 0l35.6 20.6 .8 .8M212.8 179.3v1.6M217.1 170.9l-9.4 5.5M218.6 171.3l11.3 6.5 7.1-4.1 .9 .6M219.1 171l-.5 .3M222.3 160.3l.2 1M223 160.7l.2 1-.7-.4M223.4 160.1l-.9 1.2M223.6 160.2l-.6 .5"/>
<path d="M225.1 162.3l-.8 .2M230.8 176.4l.8 .5M231.3 176.1l-1.7 1M232.5 178.5l9.1 5.3M233.7 163.1h.1M235.3 174.7l3.5 2M237.7 172.4l-8.1 4.7M238.8 176.7l5.4 9.4M239.2 176.5l-.4 .2M240.4 163.9l4.1 2.3M240.4 163.9v3.1l4 2.3M240.4 163.8v.1"/>
<path d="M244.5 166.2l-.1 3.1M246.9 172.3a2.25 2.25 0 0 1 4-.1 3.8 3.8 0 0 1 .9 4.2l-1.1 .7a2.35 2.35 0 0 1-3.1-1.3 4 4 0 0 1-.7-3.3M247.1 174.4l.8 .7M247.9 174.3l.2-1.2 .2 .1a.51 .51 0 0 1 .3 .9v.6M247.9 174.3l-.8-.7v.8M247.9 175.1l.2 .9M248.6 175.5l.2 .9-.7-.4M248.6 174.7l.5 .2a.55 .55 0 0 1 .6 .3 .55 .55 0 0 1-.2 .7l-.9-.4M248.6 174.7l-.7 .4M248.6 174.2l-1.5 .2M248.7 174l-.8 .3M249 174.9l-.9 1.1"/>
<path d="M249.2 175l-.6 .5M255.2 172.4l4.1 2.3M255.2 172.4v3.1l4.1 2.3M259.3 174.7v3.1M259.3 162.3v3.1M259.3 174.7h.1M264.6 177.8l3.4 2M264.6 165.4l3.4 1.9M264.6 165.4v3.1l3.4 2M264.6 177.8v3.2l3.4 1.9M264.7 165.4h-.1M267.1 174.8a4 4 0 0 0 3 4.8"/>
<path d="M267.1 174.7a2.25 2.25 0 0 1 4-.1 3.8 3.8 0 0 1 .9 4.1l-1.2 .8-.7 .1M267.4 176.8l.7 .6M268 167.3v3.2M268 179.8v3.1M268 167.3h.1M268 170.4v.1M268 179.8h.1M268.1 176.6l.2-1.2 .2 .2a.51 .51 0 0 1 .3 .8v.6M268.1 176.6l-.7-.6v.8M268.1 177.4l.2 1M268.7 162.3l2.7 1.5M268.7 162.3v1.5l2.7 1.6"/>
<path d="M268.7 162.3h.1M268.8 177.8l.2 1-.7-.4M268.8 177l.5 .2a.55 .55 0 0 1 .6 .4 .55 .55 0 0 1-.2 .6l-.9-.4M268.8 177l-.7 .4M268.8 176.6l-1.4 .2M268.9 176.3l-.8 .3M269.2 177.2l-.9 1.2M269.4 177.3l-.6 .5M271.4 160.7v1.6M271.4 163.8v1.6M272 169.7l2.4 1.3M272 169.7v3.1l2.4 1.3"/>
<path d="M272.1 169.7h-.1M350.4 165.5l3.6 6.2h-7.2zM211.7 182.7l6.8-3.9a5.4 5.4 0 0 1 4.8 0l35.6 20.6M211.7 181.6v1.1M212.8 180.9l-1.1 .7M244.2 186.1l11.3 6.5 5.4-3.1M244.7 185.8l-.5 .3M256.4 191.2l.8 .4M258.1 193.3l4 2.3M258.9 199.4l-5.7 3.2M259.3 199.1l-.4 .3M260 196.9a3.1 3.1 0 0 1 4.4 .5 9.2 9.2 0 0 1 3.4 7.8 2.52 2.52 0 0 1-1.6 2.1 2.52 2.52 0 0 1-2.6-.5 9.2 9.2 0 0 1-4.2-8.4z"/>
<path d="M260.9 189.5l13.5 7.8M261 197.9a3.1 3.1 0 0 1 4 1.3 6.2 6.2 0 0 1 1.6 6 2.31 2.31 0 0 1-3.7-.1 6.4 6.4 0 0 1-2.3-6.7zM262 197.5a5.3 5.3 0 0 0 1.3 6.2 3.8 3.8 0 0 0 3.2 1.6M263 198.7a3.4 3.4 0 0 0 1.2 4.5 1.4 1.4 0 0 0 1.6 .7 1.4 1.4 0 0 0 1-1.4 1.33 1.33 0 0 1-.9 1.3 1.33 1.33 0 0 1-1.5-.4 4 4 0 0 1-1.5-4.6 1.32 1.32 0 0 1 1.7-.1l-1.1-.2zM263.5 199.4a2.15 2.15 0 0 1 2.5 1.8 1.21 1.21 0 0 1-.8 1.9 2.68 2.68 0 0 1-1.7-3.7zM264 189.3l-1.4-.8-1.7 1M265.5 193.7l-4.9 2.8M268 182.9h.1M272 182.1l2.4 1.4M272 182.1v3.1l2.4 1.4M272.1 182.1h-.1M274.4 199.7l-5.5 3.1"/>
<path d="M253.2 204.2l20.4 11.7 1 .3M253.2 202.6l10.8 6.3v-1.9M253.2 202.6v1.6M253.2 204.2l-1 .7M265.4 207.3v2.3M265.9 200.9l-.5 .4 .5 .5 .3-.2M268.9 202.8v1.6l5.5 3.1v6.4a.49 .49 0 0 1-.3 .5 .49 .49 0 0 1-.5 0l-8.2-4.8M270.1 205.1l-3.4 2M271.7 206l-6.3 3.6M9.8 248.7h174.2v16.4h-174.2zM9.8 259.7h174.2M21.4 248.7v16.4"/>
<path d="M56.8 248.7v16.4M94.6 248.7v16.4M169.3 248.7v16.4"/>
<circle cx="270.7" cy="58.5" r="3.7"/>
</g>
<path d="M204.8 107.8v-21" fill="none" stroke="#c0c0c0" stroke-width=".28" stroke-dasharray="15.2 1.3 1.3 1.3" stroke-dashoffset="6.6"/>
<g fill="none" stroke="#c0c0c0" stroke-width=".28">
<path d="M4.8 4.8l5 5M4.8 4.8h422.2M4.8 4.8v269.8M9.8 9.8h412.2M9.8 9.8v259.8M57.5 4.8v5M110.3 4.8v5M163.1 4.8v5M213.4 4.8l2.5 2.5M215.9 7.3v2.5M218.4 4.8l-2.5 2.5M268.7 4.8v5"/>
<path d="M321.5 4.8v5M374.3 4.8v5M422 9.8v210.7M427 4.8l-5 5M427 4.8v269.8h-422.2M4.8 49.7h5M422 49.7h5M4.8 94.7h5M422 94.7h5M4.8 137.1l2.5 2.6M7.3 139.7l-2.5 2.6M7.3 139.7h2.5"/>
<path d="M422 139.7h2.6M424.6 139.7l2.4 2.4M427 137.3l-2.4 2.4M4.8 184.7h5M422 184.7h5M4.8 229.7h5M312 231.5v43.1M427 231.5h-177.8v33.6M427 220.5h-34.8v11M312 240.3h115M312 252.4h115M349.1 252.4v8.9"/>
<path d="M384.9 252.4v8.9M412.6 240.3v12.1M415.2 252.4v8.9M9.8 265.1h302.2M9.8 269.6l-5 5M9.8 269.6h302.2M57.5 269.6v5M110.3 269.6v5M163.1 269.6v5M215.9 272.2l-2.4 2.4M215.9 272.2l2.4 2.4M215.9 269.6v2.6"/>
<path d="M268.7 269.6v5M312 270.2h115M312 261.3h115M341.7 270.2v4.4M370.8 261.3v8.9M379.5 270.2v4.4M401.3 270.2v4.4"/>
</g>
<path d="M248.6 82.7l.1 .5 .2-.3-.2 .3a.34 .34 0 0 0 .5 0 .34 .34 0 0 0-.1-.5 .34 .34 0 0 0-.5 0zM195.6 102.9a.34 .34 0 0 0-.1 .5 .34 .34 0 0 0 .5 0 .34 .34 0 0 0-.1-.5l-.1 .3 .1-.3z" fill="#000"/>
<text font-size="5.4" x="416.5" y="249.1">A</text>
<g font-size="3.9">
<text x="269.6" y="60.2">1</text>
<text x="148.3" y="162.6">1</text>
<text x="349.3" y="171.3">1</text>
<text x="359.5" y="170.5">Apply 3M 467-MP adhesive</text>
<text x="11.5" y="253.7">ITEM</text>
<text x="12" y="257.6">NO.</text>
<text x="26.1" y="255.6">PART NUMBER</text>
<text x="66.2" y="255.6">DRAWING</text>
<text x="119.8" y="255.6">DESCRIPTION</text>
<text x="172.4" y="255.6">QTY.</text>
<text x="14.6" y="263.5">1</text>
<text x="27.2" y="263.5">CLKV3-AS-05</text>
<text x="61.2" y="263.5">CLKV3-DWG-34</text>
<text x="113.4" y="263.5">Touch keypad ASSY</text>
<text x="175.6" y="263.5">1</text>
</g>
<g font-size="3.5">
<text x="394.1" y="225.3">Benoit Frigon</text>
<text x="394.1" y="228.8">www.frigon.info</text>
<text x="419.3" y="259.7">B</text>
</g>
<g font-size="3.2">
<text x="316.7" y="238.4">ALARM CLOCK V3</text>
<text x="316.7" y="247.3">ASSY - DISPLAY FRAME - FRONT</text>
<text x="316.7" y="250.8">ASSEMBLY - STEP 4</text>
<text x="316.7" y="259.7">CLKV3-AS-01</text>
<text x="353.3" y="259.7">CLKV3-DWG-30</text>
<text x="387.6" y="259.7">INCHES</text>
<text x="317" y="268.2">--</text>
</g>
<g font-size="2.8">
<text x="31" y="8.5">1</text>
<text x="85.1" y="8.5">2</text>
<text x="137.3" y="8.5">3</text>
<text x="189.7" y="8.5">4</text>
<text x="242.1" y="8.5">5</text>
<text x="294.4" y="8.5">6</text>
<text x="347.6" y="8.5">7</text>
<text x="400.3" y="8.5">8</text>
<text x="423.8" y="27.2">A</text>
<text x="6.7" y="71.8">B</text>
<text x="423.8" y="72.8">B</text>
<text x="6.4" y="118.6">C</text>
<text x="423.5" y="118.9">C</text>
<text x="6.5" y="162.1">D</text>
<text x="423.4" y="163">D</text>
<text x="6.7" y="207.9">E</text>
<text x="423.7" y="204.9">E</text>
<text x="313.1" y="234.6">PROJECT</text>
<text x="313.3" y="243.2">TITLE</text>
<text x="414.5" y="243.6">REV</text>
<text x="6.7" y="253.8">F</text>
<text x="313.7" y="255.3">PART #</text>
<text x="351" y="255.3">DOCUMENT #</text>
<text x="386.8" y="255.3">UNITS</text>
<text x="416.7" y="255.3">SIZE</text>
<text x="11.4" y="268.4">FILE : clkv3-dwg-30_assy-display-frame-front</text>
<text x="313.7" y="264.6">MATERIAL</text>
<text x="372.6" y="264.5">FINISH</text>
<text x="375.5" y="267.9">--</text>
<text x="32.7" y="273.3">1</text>
<text x="85.7" y="273.3">2</text>
<text x="137.6" y="273.3">3</text>
<text x="189.6" y="273.3">4</text>
<text x="243.2" y="273.2">5</text>
<text x="313.7" y="273.3">DATE</text>
<text x="324.5" y="273.3">12/13/2018</text>
<text x="344.1" y="273.1">APVD BY :</text>
<text x="383" y="273.1">SCALE</text>
<text x="393.8" y="273.1">3:2</text>
<text x="404.9" y="273.1">SHEET 5 OF 5</text>
</g>
<text font-size="2.7" x="251.7" y="235.2">NOTES :</text>
<text font-size="2.5" x="6.4" y="27">A</text>
</svg>
